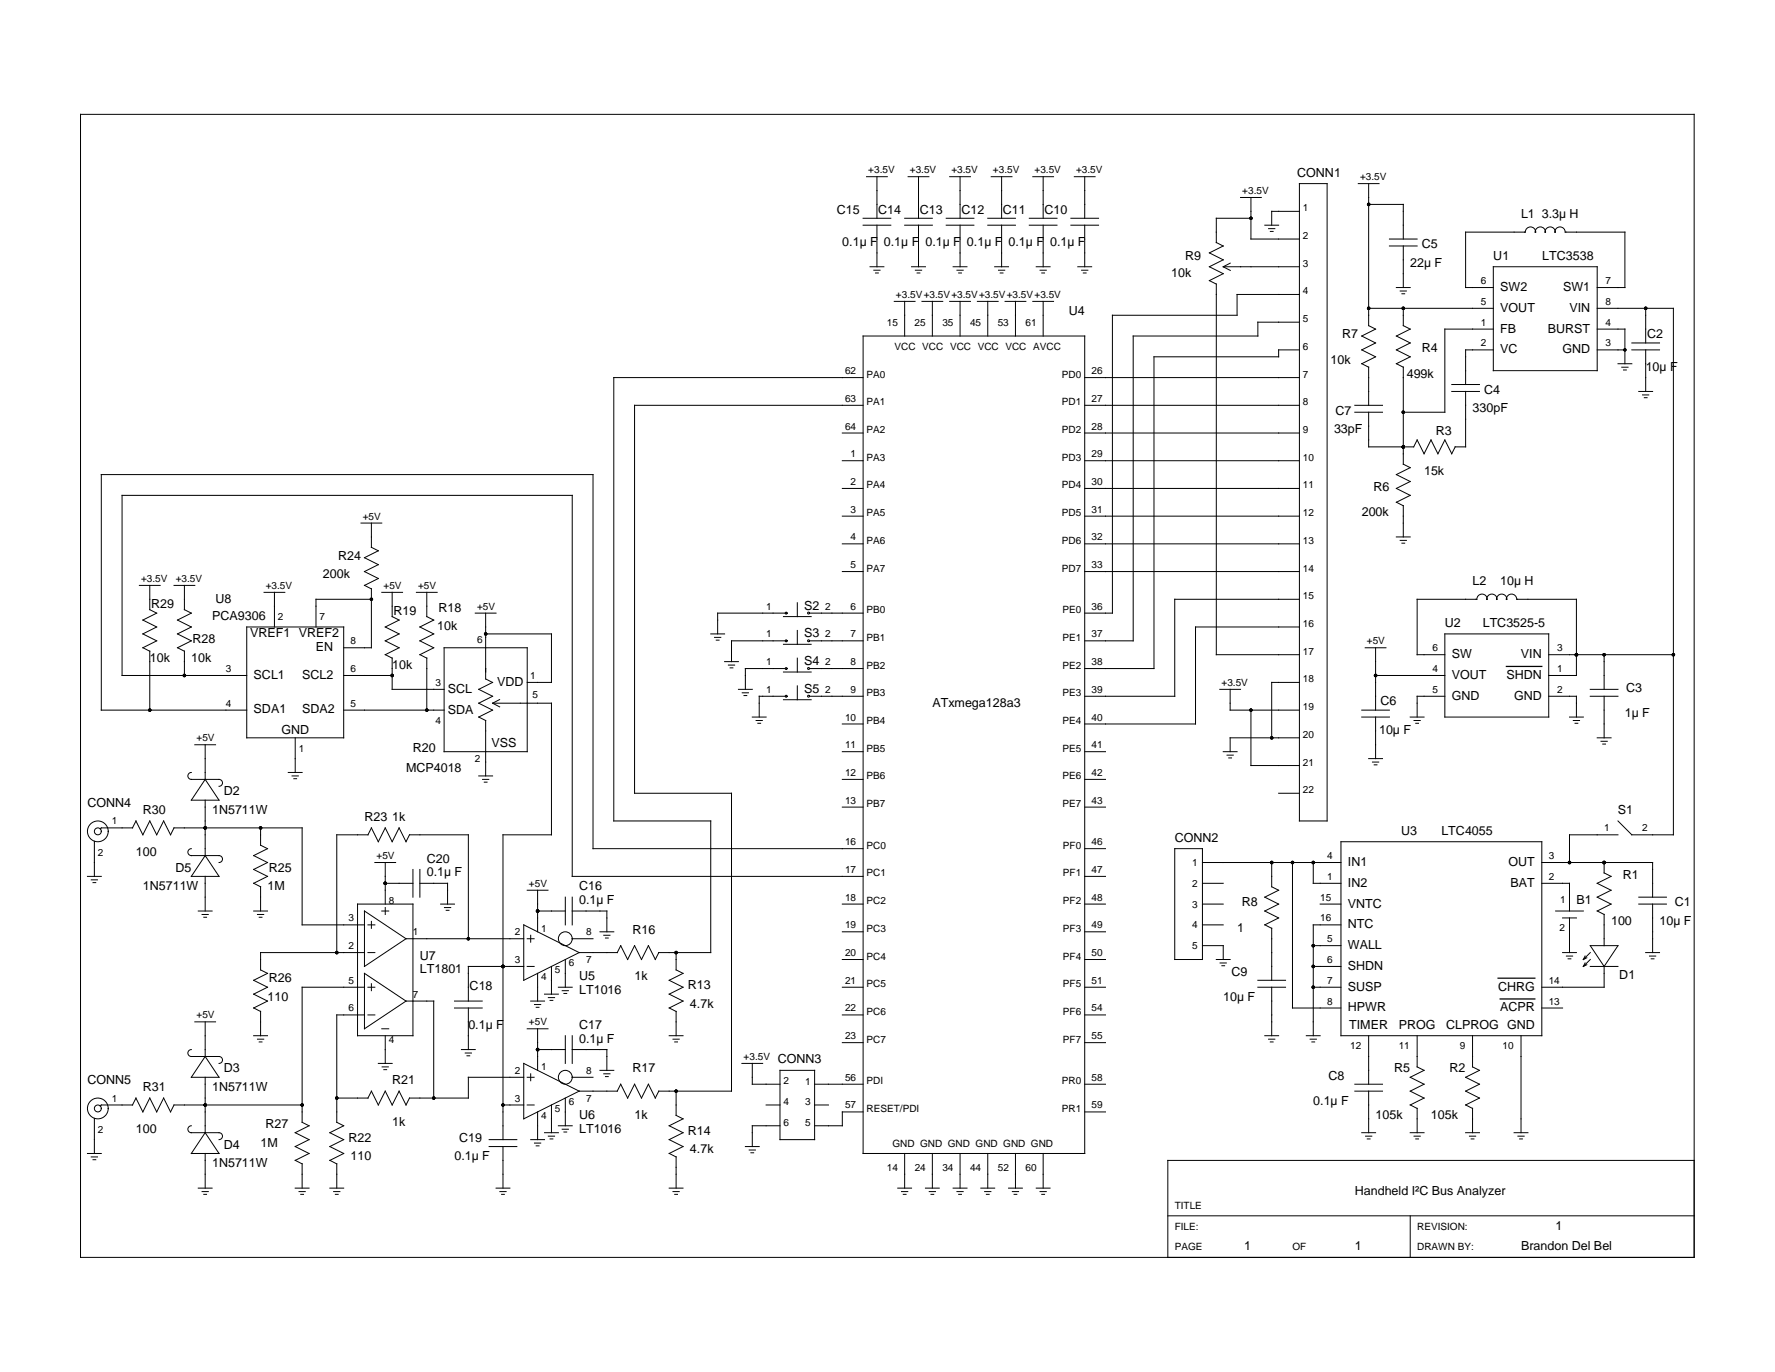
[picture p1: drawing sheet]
<svg xmlns="http://www.w3.org/2000/svg" width="279mm" height="216mm" viewBox="0 0 279 216" stroke-linecap="round" stroke-linejoin="round" font-family="sans-serif">
<g fill="none" stroke="#000" stroke-width=".16">
<path d="M12.7 18h254v179.9h-254zM135.9 35.4h4.3M135.9 34.3h4.3M136.4 27.8h3.3M138 27.8v6.5M138 35.4v6.6M142.4 35.4h4.4M142.4 34.3h4.4M142.9 27.8h3.3M144.6 27.8v6.5M144.6 35.4v6.6M148.9 35.4h4.4"/>
<path d="M148.9 34.3h4.4M149.5 27.8h3.3M151.1 27.8v6.5M151.1 35.4v6.6M155.5 35.4h4.3M155.5 34.3h4.3M156 27.8h3.3M157.7 27.8v6.5M157.7 35.4v6.6M162 35.4h4.4M162 34.3h4.4M162.6 27.8h3.2"/>
<path d="M164.2 27.8v6.5M164.2 35.4v6.6M168.6 35.4h4.3M168.6 34.3h4.3M169.1 27.8h3.3M170.7 27.8v6.5M170.7 35.4v6.6M195.3 31.1h3.2M196.9 34.3h-5.4v3.9l1 .5-2.1 1.1 2.1 1.1-2.1 1.1 2.1 1.1-2.1 1.1 1.1 .5v58.3h13M196.9 31.1v6.5h7.6M199.1 35.4h2.2M199.7 36h1"/>
<path d="M200 36.4h.4M204.5 28.9h4.4v100.3h-4.4zM204.5 33.3h-4.3v2.1M213.8 28.9h3.3M215.4 28.9v22.3l1.1 .6-2.2 1.1 2.2 1.1-2.2 1.1 2.2 1-2.2 1.1M215.4 32.2h5.5v5.4M218.7 37.6h4.4M218.7 38.7h4.4M220.9 38.7v6.5M135.9 52.9h34.8v128.6h-34.8zM135.9 59.4h-39.3v69.8h15.3v20.7h-8.2l-.5 1.1-1.1-2.2-1.1 2.2-1.1-2.2-1.1 2.2-1.1-2.2-.5 1.1h-6M136.9 42h2.2"/>
<path d="M137.5 42.5h1M137.8 43h.5M140.8 47.4h3.2M142.4 47.4v5.5M143.5 42h2.2M144.1 42.5h1M144.4 43h.4M145.1 47.4h3.3M146.8 47.4v5.5M149.5 47.4h3.3M150 42h2.2M150.6 42.5h1"/>
<path d="M150.9 43h.4M151.1 47.4v5.5M153.8 47.4h3.3M155.5 47.4v5.5M156.6 42h2.2M157.2 42.5h1M157.4 43h.5M158.2 47.4h3.3M159.8 47.4v5.5M162.6 47.4h3.2M163.1 42h2.2M163.7 42.5h1"/>
<path d="M164 43h.4M164.2 47.4v5.5M169.7 42h2.1M170.3 42.5h.9M170.5 43h.5M170.7 59.4h33.8M192.5 42h12M192.6 42l1.1 .6M193.6 41.4l-1.1 .6M204.5 46.3h-9.8v3.3h-19.6v46.9h-4.4M204.5 55.1h-3.2v1h-19.7v49.1h-10.9M204.5 50.7h-6.5v2.2h-19.6v47.9h-7.7"/>
<path d="M214.3 57.2l1.1 .6v6M215.4 48.5h19.7M219.8 45.2h2.2M219.8 57.2l1.1 .6v15.2l1.1 .6-2.2 1.1 2.2 1.1-2.2 1.1 2.2 1.1-2.2 1M220.4 45.8h1M220.7 46.2h.4M220.9 48.5v2.7l1.1 .6-2.2 1.1 2.2 1.1-2.2 1.1 2.2 1-2.2 1.1M235.1 45.2h-4.4v-8.7h9.4a.8 .8 0 0 1 .8-.8 .8 .8 0 0 1 .8 .9 .78 .78 0 0 1 .8-.9 .78 .78 0 0 1 .7 .9 .78 .78 0 0 1 .8-.9 .78 .78 0 0 1 .8 .9 .8 .8 0 0 1 .8-.9 .8 .8 0 0 1 .8 .8h9.4v8.7h-4.4M235.1 42h16.3v16.3h-16.3zM235.1 55.1h-4.4v5.4M235.1 51.8h-7.7v13.1h-6.5M251.4 48.5h12v82.9h-6.5l-2.2-2.2"/>
<path d="M251.4 55.1h4.4M251.4 51.8h4.4v5.4M254.7 57.2h2.2M255.3 57.8h1M255.6 58.2h.4M256.9 55.1h4.3M256.9 54h4.3M259 48.5v5.5M259 55.1v6.5M132.6 76.9h3.3M132.6 72.5h3.3M132.6 68.1h3.3"/>
<path d="M135.9 63.8h-36v61h15.2v46.9h-11.4l-.5 1.1-1.1-2.2-1.1 2.2-1.1-2.2-1.1 2.2-1.1-2.2-.5 1.1h-6M170.7 76.9h33.8M170.7 72.5h33.8M170.7 68.1h33.8M170.7 63.8h33.8M213.3 63.8h4.3M213.3 64.9h4.3M215.4 64.9v5.4h7.1l.6-1.1 1.1 2.2 1.1-2.2 1 2.2 1.1-2.2 1.1 2.2 .6-1.1M219.8 79l1.1 .6v4.9M228.5 61.6h4.4M228.5 60.5h4.4M230.7 61.6v8.7h-1.7"/>
<path d="M258 61.6h2.1M258.6 62.1h.9M258.8 62.6h.5M21.9 92.1h3.3M23.6 92.1v3.8l1.1 .6-2.2 1.1 2.2 1.1-2.2 1.1 2.2 1-2.2 1.1 1.1 .6v9.2M27.4 92.1h3.3M29 92.1v3.8l1.1 .6-2.2 1.1 2.2 1.1-2.2 1.1 2.2 1-2.2 1.1 1.1 .6v3.8M38.8 98.7h15.3v17.4h-15.3zM41.6 93.2h3.2M43.2 93.2v5.5M56.8 82.3h3.3M58.5 82.3v3.8l1.1 .6-2.2 1.1 2.2 1.1-2.2 1 2.2 1.1-2.2 1.1 1.1 .6"/>
<path d="M58.5 92.6v9.3h-4.4M58.5 94.3h-8.8v4.4M60.1 93.2h3.3M61.7 93.2v3.8l1.1 .6-2.2 1.1 2.2 1.1-2.2 1 2.2 1.1-2.2 1.1 1.1 .6M65.5 93.2h3.3M67.2 93.2v3.8l1.1 .6-2.2 1.1 2.2 1.1-2.2 1 2.2 1.1-2.2 1.1 1.1 .6M74.8 96.5h3.3M76.4 99.8h10.4v7.6h-3.8M76.4 96.5v10.3l1.1 .6-2.1 1.1 2.1 1.1-2.1 1.1 2.1 1-2.1 1.1 1 .6v8.7M111.9 99.8h2.2M123.3 97h4.4M123.6 96.5h-10.6v3.3"/>
<path d="M125.5 94.8v2.2M125.5 99.2v2.2M127.4 96.5h8.5M132.6 89.9h3.3M132.6 85.6h3.3M132.6 81.2h3.3M170.7 89.9h33.8M170.7 85.6h33.8M170.7 81.2h33.8M204.5 98.7h-16.3v15.2h-17.5M204.5 94.3h-19.6v15.3h-14.2M219.8 84.5h2.2"/>
<path d="M220.4 85h1M220.7 85.5h.4M227.4 99.8h16.4v13h-16.4zM30.7 117.2h3.2M32.3 117.2v5.4M38.8 106.3h-19.6v-28.3h70.9v59.9h45.8M38.8 111.7h-22.9v-37h77.4v58.8h42.6M46.5 116.1v5.5M54.1 111.7h15.8M54.1 106.3h7.6M61.7 103.5v5h8.2M67.2 103.5v8.2"/>
<path d="M69.9 101.9h13.1v16.4h-13.1zM77.5 110.7l1.1 .5M78.6 110.1l-1.1 .6h9.3v20.7h-7.6v47.9M112.5 100.3h1M112.7 100.7h.5M114.1 104.1h2.1M114.7 104.7h.9M114.9 105.1h.5M116.2 108.5h2.2M116.8 109h1M117.1 109.5h.4M118.4 112.8h2.2"/>
<path d="M119 113.4h1M119.3 113.8h.4M123.3 101.4h4.4M123.3 105.8h4.4M123.3 110.1h4.4M123.6 109.6h-4.1v3.2M123.6 105.2h-6.3v3.3M123.6 100.8h-8.5v3.3M125.5 103.6v2.2M125.5 107.9v2.2M127.4 109.6h8.5M127.4 105.2h8.5"/>
<path d="M127.4 100.8h8.5M132.6 118.3h3.3M132.6 113.9h3.3M170.7 118.3h3.3M192 108.5h3.3M192.5 118.3h2.2M193.1 118.8h1M193.4 119.3h.5M193.6 108.5v3.2h10.9M196.9 111.7v8.8h7.6M204.5 107.4h-4.3v8.7M204.5 116.1h-10.9v2.2"/>
<path d="M214.3 111.7h4.4M214.3 112.8h4.4M214.9 101.9h3.3M215.4 119.4h2.2M216 119.9h1M216.5 106.3h10.9M216.5 101.9v9.8M216.5 112.8v6.6M222 112.8h2.2M222.6 113.4h1M222.9 113.8h.4M227.4 103h-4.3v-8.7h9.4a.8 .8 0 0 1 .8-.8 .8 .8 0 0 1 .8 .8 .78 .78 0 0 1 .7-.8 .78 .78 0 0 1 .8 .8 .78 .78 0 0 1 .8-.8 .78 .78 0 0 1 .8 .8 .8 .8 0 0 1 .7-.8 .8 .8 0 0 1 .8 .8h9.4v12h-4.3"/>
<path d="M227.4 109.6h-4.3v3.2M243.8 109.6h4.3v3.2M243.8 103h19.6M247.1 112.8h2.1M247.7 113.4h.9M247.9 113.8h.5M250.3 108.5h4.4M250.3 109.6h4.4M251.4 116.1h2.2M252 116.7h1M252.3 117.1h.4M252.5 103v5.5"/>
<path d="M252.5 109.6v6.5M13.8 137.9h2.1M14.4 138.5h.9M14.6 138.9h.5M14.9 132.4v5.5M15.8 130.4l.1-.1h5l.5-1.1 1.1 2.2 1.1-2.2 1.1 2.2 1.1-2.2 1 2.2 .6-1.1h20.2v15.2h9.8M30.1 121.6a.55 .55 0 0 0-.5 .5 .55 .55 0 0 0 .5 .5h4.4a.55 .55 0 0 1 .5 .6 .55 .55 0 0 1-.5 .5M30.1 133.5a.55 .55 0 0 0-.5 .6 .55 .55 0 0 0 .5 .5h4.4a.55 .55 0 0 1 .5 .6 .55 .55 0 0 1-.5 .5M32.3 134.6l2.2 3.3h-4.4zM32.3 122.6l2.2 3.3h-4.4zM32.3 125.9v8.7M32.3 137.9v5.5"/>
<path d="M41 130.3v2.7l1.1 .5-2.2 1.1 2.2 1.1-2.2 1.1 2.2 1.1-2.2 1.1 1.1 .5M41 139.5v3.9M45.4 121.6h2.2M46 122.1h1M46.3 122.5h.4M59 135.7h3.3M60.6 135.7v6.6M60.6 139h4.4M65 136.8v4.4M66.1 139h4.4v3.3M66.1 136.8v4.4M75.4 122.1h2.1"/>
<path d="M76 122.6h.9M76.2 123.1h.5M132.6 122.6h3.3M132.6 127h3.3M170.7 137.9h3.3M170.7 122.6h3.3M170.7 133.5h3.3M170.7 127h3.3M184.9 133.5h4.4v17.5h-4.4zM189.3 135.7h21.8M189.3 139h3.2M200.2 135.7v3.8l1.1 .6-2.2 1.1 2.2 1.1-2.2 1.1 2.2 1-2.2 1.1 1.1 .6v8.2"/>
<path d="M201.3 124.8h3.2M203.4 135.7v22.9h7.7M206.7 135.7v3.3h4.4M211.1 132.5h31.6v30.5h-31.6zM216.3 120.4h.4M242.7 135.7h17.4v5.5M242.7 139h4.4v4.4M252.5 135.7v1.7l1.1 .5-2.2 1.1 2.2 1.1-2.2 1.1 2.2 1.1-2.2 1.1 1.1 .5M254.7 131.4h-7.6v4.3M31.2 143.4h2.2M31.8 143.9h1M32.1 144.3h.4"/>
<path d="M39.9 143.4h2.2M40.5 143.9h1M40.8 144.3h.4M41 159.1v3.9M56.3 142.3h8.7v20.7h-8.7zM57.4 149.9h-16.4v2.7l1.1 .6-2.2 1.1 2.2 1.1-2.2 1 2.2 1.1-2.2 1.1 1.1 .6M57.4 155.4h-9.8v21.2l1 .6-2.1 1 2.1 1.1-2.1 1.1 2.1 1.1-2.1 1.1 1.1 .5v3.9M57.4 143.4l6.5 4.3-6.5 4.4zM57.4 153.2l6.5 4.3-6.5 4.4zM57.4 159.7h-4.4v16.9l1.1 .6-2.2 1 2.2 1.1-2.2 1.1 2.2 1.1-2.2 1.1 1.1 .5v3.9M57.9 149.9h1.1M57.9 155.4h1.1"/>
<path d="M57.9 159.7h1.1M57.9 145.5h1.1M58.5 145v1.1M58.5 154.8v1.1M60.1 143.4h1.1M60.6 142.8v1.1M63.9 157.5h4.4v15.3M63.9 147.7h18.5M69.4 142.3h2.1M70 142.8h.9M70.2 143.3h.5M71.5 158.6h4.4"/>
<path d="M71.5 157.5h4.4M73.7 147.7v-16.3h-9.2l-.6 1.1-1.1-2.2-1.1 2.2-1.1-2.2-1 2.2-1.1-2.2-.6 1.1h-4.9v18.5M73.7 158.6v6.6M82.4 152.1h-8.7v5.4M82.4 145.5l8.8 4.4-8.8 4.4zM83 147.7h1.1M83 152.1h1.1M83 140.1h3.3M83.5 157.5h2.2M83.5 147.2v1.1M84.1 158.1h1M84.4 158.5h.4"/>
<path d="M84.6 143.4h4.4M84.6 140.1v6.5M84.6 153.2v4.3M85.7 156.4h2.2M86.3 157h1M86.6 157.4h.4M86.8 152.1v4.3M87.9 155.4h2.2M88.5 155.9h1M88.8 156.3h.4M89 141.2v4.3M89 151v4.4"/>
<path d="M90.1 143.4h5.4v3.2M90.1 147.7h3.2M90.1 141.2v4.3M94.4 146.6h2.2M95 147.2h1M95.3 147.6h.4M106.4 149.9v2.7l1.1 .6-2.2 1.1 2.2 1.1-2.2 1 2.2 1.1-2.2 1.1 1.1 .6M106.4 159.1v3.9M132.6 155.4h3.3M132.6 159.7h3.3M132.6 142.3h3.3M132.6 146.6h3.3"/>
<path d="M132.6 151h3.3M170.7 155.4h3.3M170.7 159.7h3.3M170.7 142.3h3.3M170.7 146.6h3.3M170.7 151h3.3M189.3 145.5h3.2M189.3 142.3h3.2M189.3 148.8h3.2v2.2M191.5 151h2.1M192.1 151.5h.9M192.3 152h.5"/>
<path d="M198 155.4h4.4M198 154.3h4.4M200.2 155.4v7.6M206.7 155.4h4.4M206.7 152.1h4.4M206.7 148.8h4.4M207.8 142.3h3.3M211.1 145.5h-4.4v17.5M242.7 158.6h3.3M244.9 143.4h4.3M246 149.9h2.1M246 144.4h2.1"/>
<path d="M246.6 150.4h.9M246.8 150.9h.5M247.1 144.4v5.5M249.5 151.5l-.3 .6M249.5 150.4l-.3 .6M249.8 151.8l-.6 .3M249.8 150.7l-.6 .3M250.3 152.1h4.4M250.3 148.8h4.4l-2.2 3.3zM250.3 149.9l-1.1 1.1M250.3 151l-1.1 1.1M252.5 152.1v3.3h-9.8"/>
<path d="M252.5 143.9v4.9M258 142.3h4.3M258 141.2h4.3M259 149.9h2.2M259.6 150.4h1M259.9 150.9h.5M260.1 142.3v7.6M14.9 176v5.5M30.1 165.2a.55 .55 0 0 0-.5 .5 .55 .55 0 0 0 .5 .6h4.4a.55 .55 0 0 1 .5 .5 .55 .55 0 0 1-.5 .5M30.1 177.2a.55 .55 0 0 0-.5 .5 .55 .55 0 0 0 .5 .5h4.4a.55 .55 0 0 1 .5 .6 .55 .55 0 0 1-.5 .5M30.7 160.8h3.2M32.3 178.2l2.2 3.3h-4.4z"/>
<path d="M32.3 160.8v5.5M32.3 169.5v8.7M32.3 166.3l2.2 3.2h-4.4zM39.9 163h2.2M40.5 163.5h1M40.8 164h.4M47.6 173.9h-20.2l-.6 1.1-1-2.2-1.1 2.2-1.1-2.2-1.1 2.2-1.1-2.2-.5 1.1h-5l-.1 .1M59.6 167.3h2.1M60.1 161.9h1.1M60.2 167.9h.9M60.4 168.3h.5M60.6 163v4.3"/>
<path d="M72.6 165.2h2.2M73.2 165.7h1M73.5 166.1h.4M77 179.3h4.4M79.2 173.9h3.2M82.4 169.5h-8.7v3.3h-9.2l-.6 1.1-1.1-2.2-1.1 2.2-1.1-2.2-1 2.2-1.1-2.2-.6 1.1h-4.9M82.4 167.3l8.8 4.4-8.8 4.4zM83 173.9h1.1M83 169.5h1.1M83 161.9h3.3M83.5 169v1.1M83.5 179.3h2.2"/>
<path d="M84.1 179.9h1M84.6 161.9v6.5M84.6 175v4.3M84.6 165.2h4.4M85.7 178.2h2.2M86.3 178.8h1M86.6 179.2h.4M86.8 173.9v4.3M87.9 177.2h2.2M88.5 177.7h1M88.8 178.1h.4M89 163v4.3"/>
<path d="M89 172.8v4.4M90.1 169.5h3.2M90.1 165.2h5.4v3.2M90.1 163v4.3M94.4 168.4h2.2M95 169h1M95.3 169.4h.4M105.3 163h2.2M105.9 163.5h1M106.2 164h.4M106.4 171.7v3.8l1.1 .6-2.2 1.1 2.2 1-2.2 1.1 2.2 1.1-2.2 1.1M116.8 167.3h3.3"/>
<path d="M118.4 167.3v3.3h4.4M120.6 173.9h2.2M122.8 168.4h5.4v10.9h-5.4zM122.8 177.2h-4.4v3.2M128.2 173.9h2.2M128.2 170.6h7.7M132.6 164.1h3.3M135.9 175h-3.3v2.2h-4.4M170.7 170.6h3.3M170.7 175h3.3M170.7 164.1h3.3M199.1 163h2.2"/>
<path d="M199.7 163.5h1M200 164h.4M205.6 163h2.2M206.2 163.5h1M206.5 164h.4M213.3 171.7h4.3M213.3 170.6h4.3M214.3 178.2h2.2M214.9 178.8h1M215.2 179.2h.5M215.4 163v7.6M215.4 171.7v6.5"/>
<path d="M222 178.2h2.2M222 173.9l1.1 .5v3.8M222.6 178.8h1M222.9 179.2h.4M223.1 163v4.9l1.1 .5-2.2 1.1 2.2 1.1-2.2 1.1 2.2 1.1-2.2 1.1M230.7 178.2h2.2M230.7 173.9l1.1 .5v3.8M231.3 178.8h1M231.6 179.2h.4M231.8 163v4.9l1.1 .5-2.2 1.1 2.2 1.1-2.2 1.1 2.2 1.1-2.2 1.1M238.3 178.2h2.2M238.9 178.8h1"/>
<path d="M239.2 179.2h.4M239.4 163v15.2M13.8 181.5h2.1M14.4 182.1h.9M14.6 182.5h.5M31.2 187h2.2M31.8 187.5h1M32.1 187.9h.4M32.3 181.5v5.5M46.5 187h2.1M47.1 187.5h.9M47.3 187.9h.5"/>
<path d="M51.9 187h2.2M52.5 187.5h1M52.8 187.9h.4M77 180.4h4.4M78.1 187h2.2M78.7 187.5h1M79 187.9h.4M79.2 180.4v6.6M84.4 180.3h.4M105.3 187h2.2M105.3 181.5l1.1 .5v5M105.9 187.5h1"/>
<path d="M106.2 187.9h.4M117.3 180.4h2.2M117.9 181h1M118.2 181.4h.4M141.3 187h2.2M141.9 187.5h1M142.2 187.9h.4M142.4 181.5v5.5M145.7 187h2.2M146.3 187.5h1M146.5 187.9h.5M146.8 181.5v5.5"/>
<path d="M150 187h2.2M150.6 187.5h1M150.9 187.9h.4M151.1 181.5v5.5M154.4 187h2.2M155 187.5h1M155.3 187.9h.4M155.5 181.5v5.5M158.8 187h2.1M159.4 187.5h.9M159.6 187.9h.5M159.8 181.5v5.5"/>
<path d="M163.1 187h2.2M163.7 187.5h1M164 187.9h.4M164.2 181.5v5.5M183.8 191.3h82.9M222 191.3v6.6M266.7 182.6h-82.9v15.3"/>
<circle cx="123.7" cy="96.5" r=".15"/>
<circle cx="127.3" cy="96.5" r=".15"/>
<circle cx="123.7" cy="105.2" r=".15"/>
<circle cx="123.7" cy="109.6" r=".15"/>
<circle cx="123.7" cy="100.8" r=".15"/>
<circle cx="127.3" cy="105.2" r=".15"/>
<circle cx="127.3" cy="109.6" r=".15"/>
<circle cx="127.3" cy="100.8" r=".15"/>
<circle cx="15.4" cy="130.8" r="1.64"/>
<circle cx="15.4" cy="130.8" r=".55"/>
<circle cx="89" cy="147.7" r="1.09"/>
<circle cx="15.4" cy="174.4" r="1.64"/>
<circle cx="15.4" cy="174.4" r=".55"/>
<circle cx="89" cy="169.5" r="1.09"/>
</g>
<g fill="#000">
<circle cx="196.9" cy="34.3" r=".27"/>
<circle cx="215.4" cy="32.2" r=".27"/>
<circle cx="215.4" cy="48.5" r=".27"/>
<circle cx="220.9" cy="48.5" r=".27"/>
<circle cx="255.8" cy="55.1" r=".27"/>
<circle cx="259" cy="48.5" r=".27"/>
<circle cx="220.9" cy="64.9" r=".27"/>
<circle cx="220.9" cy="70.3" r=".27"/>
<circle cx="58.5" cy="94.3" r=".27"/>
<circle cx="76.4" cy="99.8" r=".27"/>
<circle cx="23.6" cy="111.7" r=".27"/>
<circle cx="29" cy="106.3" r=".27"/>
<circle cx="61.7" cy="106.3" r=".27"/>
<circle cx="67.2" cy="111.7" r=".27"/>
<circle cx="196.9" cy="111.7" r=".27"/>
<circle cx="200.2" cy="116.1" r=".27"/>
<circle cx="216.5" cy="106.3" r=".27"/>
<circle cx="248.1" cy="103" r=".27"/>
<circle cx="252.5" cy="103" r=".27"/>
<circle cx="263.4" cy="103" r=".27"/>
<circle cx="32.3" cy="130.3" r=".27"/>
<circle cx="41" cy="130.3" r=".27"/>
<circle cx="60.6" cy="139" r=".27"/>
<circle cx="200.2" cy="135.7" r=".27"/>
<circle cx="203.4" cy="135.7" r=".27"/>
<circle cx="206.7" cy="135.7" r=".27"/>
<circle cx="247.1" cy="135.7" r=".27"/>
<circle cx="252.5" cy="135.7" r=".27"/>
<circle cx="53" cy="149.9" r=".27"/>
<circle cx="73.7" cy="147.7" r=".27"/>
<circle cx="79.2" cy="152.1" r=".27"/>
<circle cx="84.6" cy="143.4" r=".27"/>
<circle cx="106.4" cy="149.9" r=".27"/>
<circle cx="206.7" cy="155.4" r=".27"/>
<circle cx="206.7" cy="152.1" r=".27"/>
<circle cx="206.7" cy="148.8" r=".27"/>
<circle cx="32.3" cy="173.9" r=".27"/>
<circle cx="47.6" cy="173.9" r=".27"/>
<circle cx="53" cy="172.8" r=".27"/>
<circle cx="68.3" cy="172.8" r=".27"/>
<circle cx="79.2" cy="173.9" r=".27"/>
<circle cx="84.6" cy="165.2" r=".27"/>
<circle cx="106.4" cy="171.7" r=".27"/>
</g>
<path d="M237.1 104.9h5.6M235.8 153.9h5.8M236.1 157.2h5.5" fill="none" stroke="#000" stroke-width=".2"/>
<g font-size="2">
<text x="204.2" y="27.8">CONN1</text>
<text x="131.7" y="33.6">C15</text>
<text x="138.2" y="33.6">C14</text>
<text x="144.8" y="33.6">C13</text>
<text x="151.3" y="33.6">C12</text>
<text x="157.9" y="33.6">C11</text>
<text x="164.4" y="33.6">C10</text>
<text x="239.4" y="34.3">L1 3.3μ H</text>
<text x="132.6" y="38.7">0.1μ F</text>
<text x="139.1" y="38.7">0.1μ F</text>
<text x="145.7" y="38.7">0.1μ F</text>
<text x="152.2" y="38.7">0.1μ F</text>
<text x="158.8" y="38.7">0.1μ F</text>
<text x="165.3" y="38.7">0.1μ F</text>
<text x="186.6" y="40.9">R9</text>
<text x="222" y="42">22μ F</text>
<text x="223.8" y="39.1">C5</text>
<text x="235.1" y="40.9">U1</text>
<text x="242.8" y="40.9">LTC3538</text>
<text x="184.4" y="43.6">10kΩ</text>
<text x="236.2" y="45.8">SW2</text>
<text x="246.1" y="45.8">SW1</text>
<text x="168.2" y="49.6">U4</text>
<text x="211.3" y="53.2">R7</text>
<text x="236.2" y="52.3">FB</text>
<text x="236.2" y="49.1">VOUT</text>
<text x="243.7" y="52.3">BURST</text>
<text x="247" y="49.1">VIN</text>
<text x="259.3" y="53.2">C2</text>
<text x="209.4" y="57.2">10kΩ</text>
<text x="221.4" y="59.4">499kΩ</text>
<text x="223.8" y="55.4">R4</text>
<text x="236.2" y="55.6">VC</text>
<text x="245.9" y="55.6">GND</text>
<text x="259" y="58.3">10μ F</text>
<text x="210.2" y="65.2">C7</text>
<text x="231.8" y="64.9">330pF</text>
<text x="233.6" y="62">C4</text>
<text x="210" y="68.1">33pF</text>
<text x="226" y="68.5">R3</text>
<text x="216.2" y="77.2">R6</text>
<text x="224.2" y="74.7">15kΩ</text>
<text x="214.3" y="81.2">200kΩ</text>
<text x="53.2" y="88.1">R24</text>
<text x="23.8" y="95.7">R29</text>
<text x="33.9" y="94.8">U8</text>
<text x="50.8" y="91">200kΩ</text>
<text x="126.6" y="95.9">S2</text>
<text x="231.8" y="92.1">L2</text>
<text x="236.2" y="92.1">10μ H</text>
<text x="30.3" y="101.2">R28</text>
<text x="33.4" y="97.6">PCA9306</text>
<text x="39.4" y="100.3">VREF1 VREF2</text>
<text x="61.9" y="96.8">R19</text>
<text x="68.8" y="99.2">10kΩ</text>
<text x="69" y="96.3">R18</text>
<text x="126.6" y="100.3">S3</text>
<text x="227.4" y="98.7">U2</text>
<text x="233.4" y="98.7">LTC3525-5</text>
<text x="23.6" y="104.1">10kΩ</text>
<text x="30.1" y="104.1">10kΩ</text>
<text x="39.9" y="106.8">SCL1</text>
<text x="47.6" y="106.8">SCL2</text>
<text x="49.7" y="102.5">EN</text>
<text x="61.7" y="105.2">10kΩ</text>
<text x="78.2" y="108">VDD</text>
<text x="126.6" y="104.7">S4</text>
<text x="228.5" y="103.6">SW</text>
<text x="228.5" y="106.8">VOUT</text>
<text x="237.1" y="106.8">SHDN</text>
<text x="239.4" y="103.6">VIN</text>
<text x="39.9" y="112.3">SDA1</text>
<text x="47.6" y="112.3">SDA2</text>
<text x="70.5" y="109.1">SCL</text>
<text x="70.5" y="112.3">SDA</text>
<text x="126.6" y="109">S5</text>
<text x="146.8" y="111.2">ATxmega128a3</text>
<text x="217.3" y="111">C6</text>
<text x="228.5" y="110.1">GND</text>
<text x="238.3" y="110.1">GND</text>
<text x="255.8" y="112.8">1μ F</text>
<text x="256" y="108.8">C3</text>
<text x="44.3" y="115.5">GND</text>
<text x="65" y="118.3">R20</text>
<text x="77.4" y="117.6">VSS</text>
<text x="217.1" y="115.6">10μ F</text>
<text x="35.2" y="125.2">D2</text>
<text x="63.9" y="121.6">MCP4018</text>
<text x="13.8" y="127">CONN4</text>
<text x="22.5" y="128.1">R30</text>
<text x="33.4" y="128.1">1N5711W</text>
<text x="57.4" y="129.2">R23 1kΩ</text>
<text x="220.6" y="131.4">U3</text>
<text x="226.9" y="131.4">LTC4055</text>
<text x="254.7" y="128.1">S1</text>
<text x="21.4" y="134.6">100Ω</text>
<text x="27.6" y="137.2">D5</text>
<text x="42.3" y="137.2">R25</text>
<text x="67.2" y="135.7">C20</text>
<text x="67.2" y="137.9">0.1μ F</text>
<text x="184.9" y="132.5">CONN2</text>
<text x="212.2" y="136.3">IN1</text>
<text x="237.4" y="136.3">OUT</text>
<text x="22.5" y="140.1">1N5711W</text>
<text x="42.1" y="140.1">1MΩ</text>
<text x="91.2" y="140.1">C16</text>
<text x="91.2" y="142.3">0.1μ F</text>
<text x="195.5" y="142.6">R8</text>
<text x="212.2" y="139.5">IN2</text>
<text x="212.2" y="142.8">VNTC</text>
<text x="237.8" y="139.5">BAT</text>
<text x="248.1" y="142.3">B1</text>
<text x="255.4" y="138.3">R1</text>
<text x="263.6" y="142.6">C1</text>
<text x="99.5" y="147">R16</text>
<text x="194.7" y="146.6">1Ω</text>
<text x="212.2" y="149.4">WALL</text>
<text x="212.2" y="146.1">NTC</text>
<text x="253.6" y="145.5">100Ω</text>
<text x="261.2" y="145.5">10μ F</text>
<text x="42.3" y="154.6">R26</text>
<text x="66.1" y="151">U7</text>
<text x="66.1" y="153.2">LT1801</text>
<text x="73.9" y="155.7">C18</text>
<text x="91.2" y="154.3">U5</text>
<text x="99.9" y="154.3">1kΩ</text>
<text x="108.3" y="155.7">R13</text>
<text x="193.8" y="153.5">C9</text>
<text x="212.2" y="152.6">SHDN</text>
<text x="212.2" y="155.9">SUSP</text>
<text x="235.8" y="155.9">CHRG</text>
<text x="254.9" y="154.1">D1</text>
<text x="42.1" y="157.5">110Ω</text>
<text x="73.7" y="161.9">0.1μ F</text>
<text x="91.2" y="156.4">LT1016</text>
<text x="91.2" y="161.9">C17</text>
<text x="108.6" y="158.6">4.7kΩ</text>
<text x="192.5" y="157.5">10μ F</text>
<text x="212.2" y="159.2">HPWR</text>
<text x="212.4" y="161.9">TIMER</text>
<text x="220.2" y="161.9">PROG</text>
<text x="227.6" y="161.9">CLPROG GND</text>
<text x="236.1" y="159.2">ACPR</text>
<text x="91.2" y="164.1">0.1μ F</text>
<text x="122.4" y="167.3">CONN3</text>
<text x="13.8" y="170.6">CONN5</text>
<text x="22.5" y="171.7">R31</text>
<text x="33.4" y="171.7">1N5711W</text>
<text x="35.2" y="168.8">D3</text>
<text x="61.7" y="170.6">R21</text>
<text x="99.5" y="168.8">R17</text>
<text x="206.7" y="173.9">0.1μ F</text>
<text x="209.1" y="169.9">C8</text>
<text x="219.5" y="168.8">R5</text>
<text x="228.2" y="168.8">R2</text>
<text x="21.4" y="178.2">100Ω</text>
<text x="41.8" y="177.5">R27</text>
<text x="54.9" y="179.7">R22</text>
<text x="61.7" y="177.2">1kΩ</text>
<text x="72.3" y="179.7">C19</text>
<text x="91.2" y="176.1">U6</text>
<text x="91.2" y="178.2">LT1016</text>
<text x="99.9" y="176.1">1kΩ</text>
<text x="108.3" y="178.6">R14</text>
<text x="216.5" y="176.1">105kΩ</text>
<text x="225.2" y="176.1">105kΩ</text>
<text x="33.4" y="183.7">1N5711W</text>
<text x="35.2" y="180.8">D4</text>
<text x="41" y="180.4">1MΩ</text>
<text x="55.2" y="182.6">110Ω</text>
<text x="71.5" y="182.6">0.1μ F</text>
<text x="108.6" y="181.5">4.7kΩ</text>
<text x="213.3" y="188.1">Handheld I²C Bus Analyzer</text>
<text x="195.8" y="196.8">1</text>
<text x="213.3" y="196.8">1</text>
<text x="239.4" y="196.8">Brandon Del Bel</text>
<text x="244.9" y="193.5">1</text>
</g>
<g font-size="1.6">
<text x="136.7" y="27.3">+3.5V</text>
<text x="143.2" y="27.3">+3.5V</text>
<text x="149.8" y="27.3">+3.5V</text>
<text x="156.3" y="27.3">+3.5V</text>
<text x="162.8" y="27.3">+3.5V</text>
<text x="169.4" y="27.3">+3.5V</text>
<text x="214.1" y="28.4">+3.5V</text>
<text x="195.5" y="30.5">+3.5V</text>
<text x="205.1" y="33.3">1</text>
<text x="205.1" y="37.6">2</text>
<text x="205.1" y="42">3</text>
<text x="141" y="46.9">+3.5V+3.5V+3.5V+3.5V+3.5V+3.5V</text>
<text x="205.1" y="46.3">4</text>
<text x="233.1" y="48">5</text>
<text x="233.1" y="44.7">6</text>
<text x="252.7" y="48">8</text>
<text x="252.7" y="44.7">7</text>
<text x="139.6" y="51.3">15</text>
<text x="144" y="51.3">25</text>
<text x="148.3" y="51.3">35</text>
<text x="152.7" y="51.3">45</text>
<text x="157.1" y="51.3">53</text>
<text x="161.4" y="51.3">61</text>
<text x="205.1" y="50.7">5</text>
<text x="233.1" y="51.2">1</text>
<text x="252.7" y="51.2">4</text>
<text x="133" y="58.9">62</text>
<text x="136.4" y="59.4">PA0</text>
<text x="140.8" y="55.1">VCC VCC VCC VCC VCC AVCC</text>
<text x="167.1" y="59.4">PD0</text>
<text x="171.8" y="58.9">26</text>
<text x="205.1" y="55.1">6</text>
<text x="205.1" y="59.4">7</text>
<text x="233.1" y="54.5">2</text>
<text x="252.7" y="54.5">3</text>
<text x="133" y="63.2">63</text>
<text x="136.4" y="63.8">PA1</text>
<text x="167.1" y="63.8">PD1</text>
<text x="171.8" y="63.2">27</text>
<text x="205.1" y="63.8">8</text>
<text x="133" y="67.6">64</text>
<text x="133.9" y="72">1</text>
<text x="136.4" y="68.1">PA2</text>
<text x="167.1" y="68.1">PD2</text>
<text x="171.8" y="72">29</text>
<text x="171.8" y="67.6">28</text>
<text x="205.1" y="68.1">9</text>
<text x="133.9" y="76.3">2</text>
<text x="136.4" y="76.9">PA4</text>
<text x="136.4" y="72.5">PA3</text>
<text x="167.1" y="76.9">PD4</text>
<text x="167.1" y="72.5">PD3</text>
<text x="171.8" y="76.3">30</text>
<text x="205.1" y="72.5">10</text>
<text x="205.1" y="76.9">11</text>
<text x="57.1" y="81.8">+5V</text>
<text x="133.9" y="80.7">3</text>
<text x="136.4" y="81.2">PA5</text>
<text x="167.1" y="81.2">PD5</text>
<text x="171.8" y="80.7">31</text>
<text x="205.1" y="81.2">12</text>
<text x="133.9" y="89.4">5</text>
<text x="133.9" y="85">4</text>
<text x="136.4" y="89.9">PA7</text>
<text x="136.4" y="85.6">PA6</text>
<text x="167.1" y="89.9">PD7</text>
<text x="167.1" y="85.6">PD6</text>
<text x="171.8" y="89.4">33</text>
<text x="171.8" y="85">32</text>
<text x="205.1" y="85.6">13</text>
<text x="205.1" y="89.9">14</text>
<text x="22.2" y="91.6">+3.5V</text>
<text x="27.7" y="91.6">+3.5V</text>
<text x="41.8" y="92.7">+3.5V</text>
<text x="60.4" y="92.7">+5V</text>
<text x="65.8" y="92.7">+5V</text>
<text x="75.1" y="95.9">+5V</text>
<text x="120.6" y="95.9">1</text>
<text x="129.9" y="95.9">2</text>
<text x="133.9" y="95.9">6</text>
<text x="171.8" y="95.9">36</text>
<text x="205.1" y="94.3">15</text>
<text x="43.7" y="97.6">2</text>
<text x="50.3" y="97.6">7</text>
<text x="55.2" y="101.4">8</text>
<text x="75.1" y="101.2">6</text>
<text x="120.6" y="100.3">1</text>
<text x="129.9" y="100.3">2</text>
<text x="133.9" y="100.3">7</text>
<text x="136.4" y="100.8">PB1</text>
<text x="136.4" y="96.5">PB0</text>
<text x="167.2" y="100.8">PE1</text>
<text x="167.2" y="96.5">PE0</text>
<text x="171.8" y="100.3">37</text>
<text x="205.1" y="98.7">16</text>
<text x="215.2" y="101.4">+5V</text>
<text x="35.6" y="105.8">3</text>
<text x="55.2" y="105.8">6</text>
<text x="68.5" y="108">3</text>
<text x="83.5" y="106.9">1</text>
<text x="120.6" y="104.7">1</text>
<text x="129.9" y="104.7">2</text>
<text x="133.9" y="104.7">8</text>
<text x="136.4" y="105.2">PB2</text>
<text x="167.2" y="105.2">PE2</text>
<text x="171.8" y="104.7">38</text>
<text x="192.3" y="107.9">+3.5V</text>
<text x="205.1" y="103">17</text>
<text x="205.1" y="107.4">18</text>
<text x="225.5" y="105.8">4</text>
<text x="225.5" y="102.5">6</text>
<text x="245.1" y="105.8">1</text>
<text x="245.1" y="102.5">3</text>
<text x="35.6" y="111.2">4</text>
<text x="55.2" y="111.2">5</text>
<text x="68.5" y="114">4</text>
<text x="83.8" y="109.8">5</text>
<text x="120.6" y="109">1</text>
<text x="129.9" y="109">2</text>
<text x="133" y="113.4">10</text>
<text x="133.9" y="109">9</text>
<text x="136.4" y="109.6">PB3</text>
<text x="136.4" y="113.9">PB4</text>
<text x="167.2" y="113.9">PE4</text>
<text x="167.2" y="109.6">PE3</text>
<text x="171.8" y="113.4">40</text>
<text x="171.8" y="109">39</text>
<text x="205.1" y="111.7">19</text>
<text x="225.5" y="109">5</text>
<text x="245.1" y="109">2</text>
<text x="30.9" y="116.7">+5V</text>
<text x="47" y="118.3">1</text>
<text x="74.8" y="120">2</text>
<text x="133" y="117.7">11</text>
<text x="136.4" y="118.3">PB5</text>
<text x="167.2" y="118.3">PE5</text>
<text x="171.8" y="117.7">41</text>
<text x="205.1" y="116.1">20</text>
<text x="133" y="122.1">12</text>
<text x="136.4" y="122.6">PB6</text>
<text x="167.2" y="122.6">PE6</text>
<text x="171.8" y="122.1">42</text>
<text x="205.1" y="120.5">21</text>
<text x="205.1" y="124.8">22</text>
<text x="17.6" y="129.7">1</text>
<text x="133" y="126.5">13</text>
<text x="136.4" y="127">PB7</text>
<text x="167.2" y="127">PE7</text>
<text x="171.8" y="126.5">43</text>
<text x="252.5" y="130.8">1</text>
<text x="258.5" y="130.8">2</text>
<text x="15.4" y="134.6">2</text>
<text x="59.3" y="135.2">+5V</text>
<text x="133" y="137.4">17</text>
<text x="133" y="133">16</text>
<text x="136.4" y="137.9">PC1</text>
<text x="136.4" y="133.5">PC0</text>
<text x="167.3" y="137.9">PF1</text>
<text x="167.3" y="133.5">PF0</text>
<text x="171.8" y="137.4">47</text>
<text x="171.8" y="133">46</text>
<text x="187.6" y="136.3">1</text>
<text x="208.9" y="135.2">4</text>
<text x="243.8" y="135.2">3</text>
<text x="61.2" y="142.3">8</text>
<text x="83.3" y="139.5">+5V</text>
<text x="133" y="141.7">18</text>
<text x="136.4" y="142.3">PC2</text>
<text x="167.3" y="142.3">PF2</text>
<text x="171.8" y="141.7">48</text>
<text x="187.6" y="139.5">2</text>
<text x="187.6" y="142.8">3</text>
<text x="207.8" y="141.7">15</text>
<text x="208.9" y="138.5">1</text>
<text x="243.8" y="138.5">2</text>
<text x="245.6" y="142.1">1</text>
<text x="54.9" y="145">3</text>
<text x="54.9" y="149.4">2</text>
<text x="65" y="147.2">1</text>
<text x="81" y="147.2">2</text>
<text x="85.2" y="146.6">1</text>
<text x="92.3" y="147.2">8</text>
<text x="133" y="146.1">19</text>
<text x="136.4" y="146.6">PC3</text>
<text x="167.3" y="146.6">PF3</text>
<text x="171.8" y="146.1">49</text>
<text x="187.6" y="146.1">4</text>
<text x="187.6" y="149.4">5</text>
<text x="207.8" y="145">16</text>
<text x="208.9" y="148.3">5</text>
<text x="245.5" y="146.5">2</text>
<text x="54.9" y="154.8">5</text>
<text x="81" y="151.5">3</text>
<text x="85.2" y="154.3">4</text>
<text x="87.3" y="153.2">5</text>
<text x="89.5" y="152.1">6</text>
<text x="92.3" y="151.5">7</text>
<text x="133" y="154.8">21</text>
<text x="133" y="150.4">20</text>
<text x="136.4" y="155.4">PC5</text>
<text x="136.4" y="151">PC4</text>
<text x="167.3" y="155.4">PF5</text>
<text x="167.3" y="151">PF4</text>
<text x="171.8" y="154.8">51</text>
<text x="171.8" y="150.4">50</text>
<text x="208.9" y="151.5">6</text>
<text x="208.9" y="154.8">7</text>
<text x="243.8" y="154.8">14</text>
<text x="30.9" y="160.3">+5V</text>
<text x="54.9" y="159.2">6</text>
<text x="65" y="157">7</text>
<text x="83.3" y="161.3">+5V</text>
<text x="133" y="159.2">22</text>
<text x="136.4" y="159.7">PC6</text>
<text x="167.3" y="159.7">PF6</text>
<text x="171.8" y="159.2">54</text>
<text x="208.9" y="158.1">8</text>
<text x="243.8" y="158.1">13</text>
<text x="61.2" y="164.1">4</text>
<text x="117.1" y="166.8">+3.5V</text>
<text x="133" y="163.5">23</text>
<text x="136.4" y="164.1">PC7</text>
<text x="167.3" y="164.1">PF7</text>
<text x="171.8" y="163.5">55</text>
<text x="212.5" y="165">12</text>
<text x="220.2" y="165">11</text>
<text x="229.8" y="165">9</text>
<text x="236.5" y="165">10</text>
<text x="17.6" y="173.3">1</text>
<text x="81" y="169">2</text>
<text x="81" y="173.3">3</text>
<text x="85.2" y="168.4">1</text>
<text x="89.5" y="173.9">6</text>
<text x="92.3" y="173.3">7</text>
<text x="92.3" y="169">8</text>
<text x="123.3" y="170.6">2</text>
<text x="123.3" y="173.9">4</text>
<text x="126.8" y="170.7">1</text>
<text x="126.8" y="173.9">3</text>
<text x="133" y="170.1">56</text>
<text x="136.4" y="170.6">PDI</text>
<text x="167.1" y="170.6">PR0</text>
<text x="171.8" y="170.1">58</text>
<text x="15.4" y="178.2">2</text>
<text x="85.2" y="176.1">4</text>
<text x="87.3" y="175">5</text>
<text x="123.3" y="177.2">6</text>
<text x="126.8" y="177.2">5</text>
<text x="133" y="174.4">57</text>
<text x="136.4" y="175">RESET/PDI</text>
<text x="167.1" y="175">PR1</text>
<text x="171.8" y="174.4">59</text>
<text x="139.6" y="184.3">14</text>
<text x="140.5" y="180.5">GND GND GND GND GND GND</text>
<text x="144" y="184.3">24</text>
<text x="148.3" y="184.3">34</text>
<text x="152.7" y="184.3">44</text>
<text x="157.1" y="184.3">52</text>
<text x="161.4" y="184.3">60</text>
<text x="184.9" y="190.2">TITLE</text>
<text x="184.9" y="193.5">FILE:</text>
<text x="184.9" y="196.8">PAGE</text>
<text x="203.4" y="196.8">OF</text>
<text x="223.1" y="193.5">REVISION:</text>
<text x="223.1" y="196.8">DRAWN BY:</text>
</g>
</svg>
